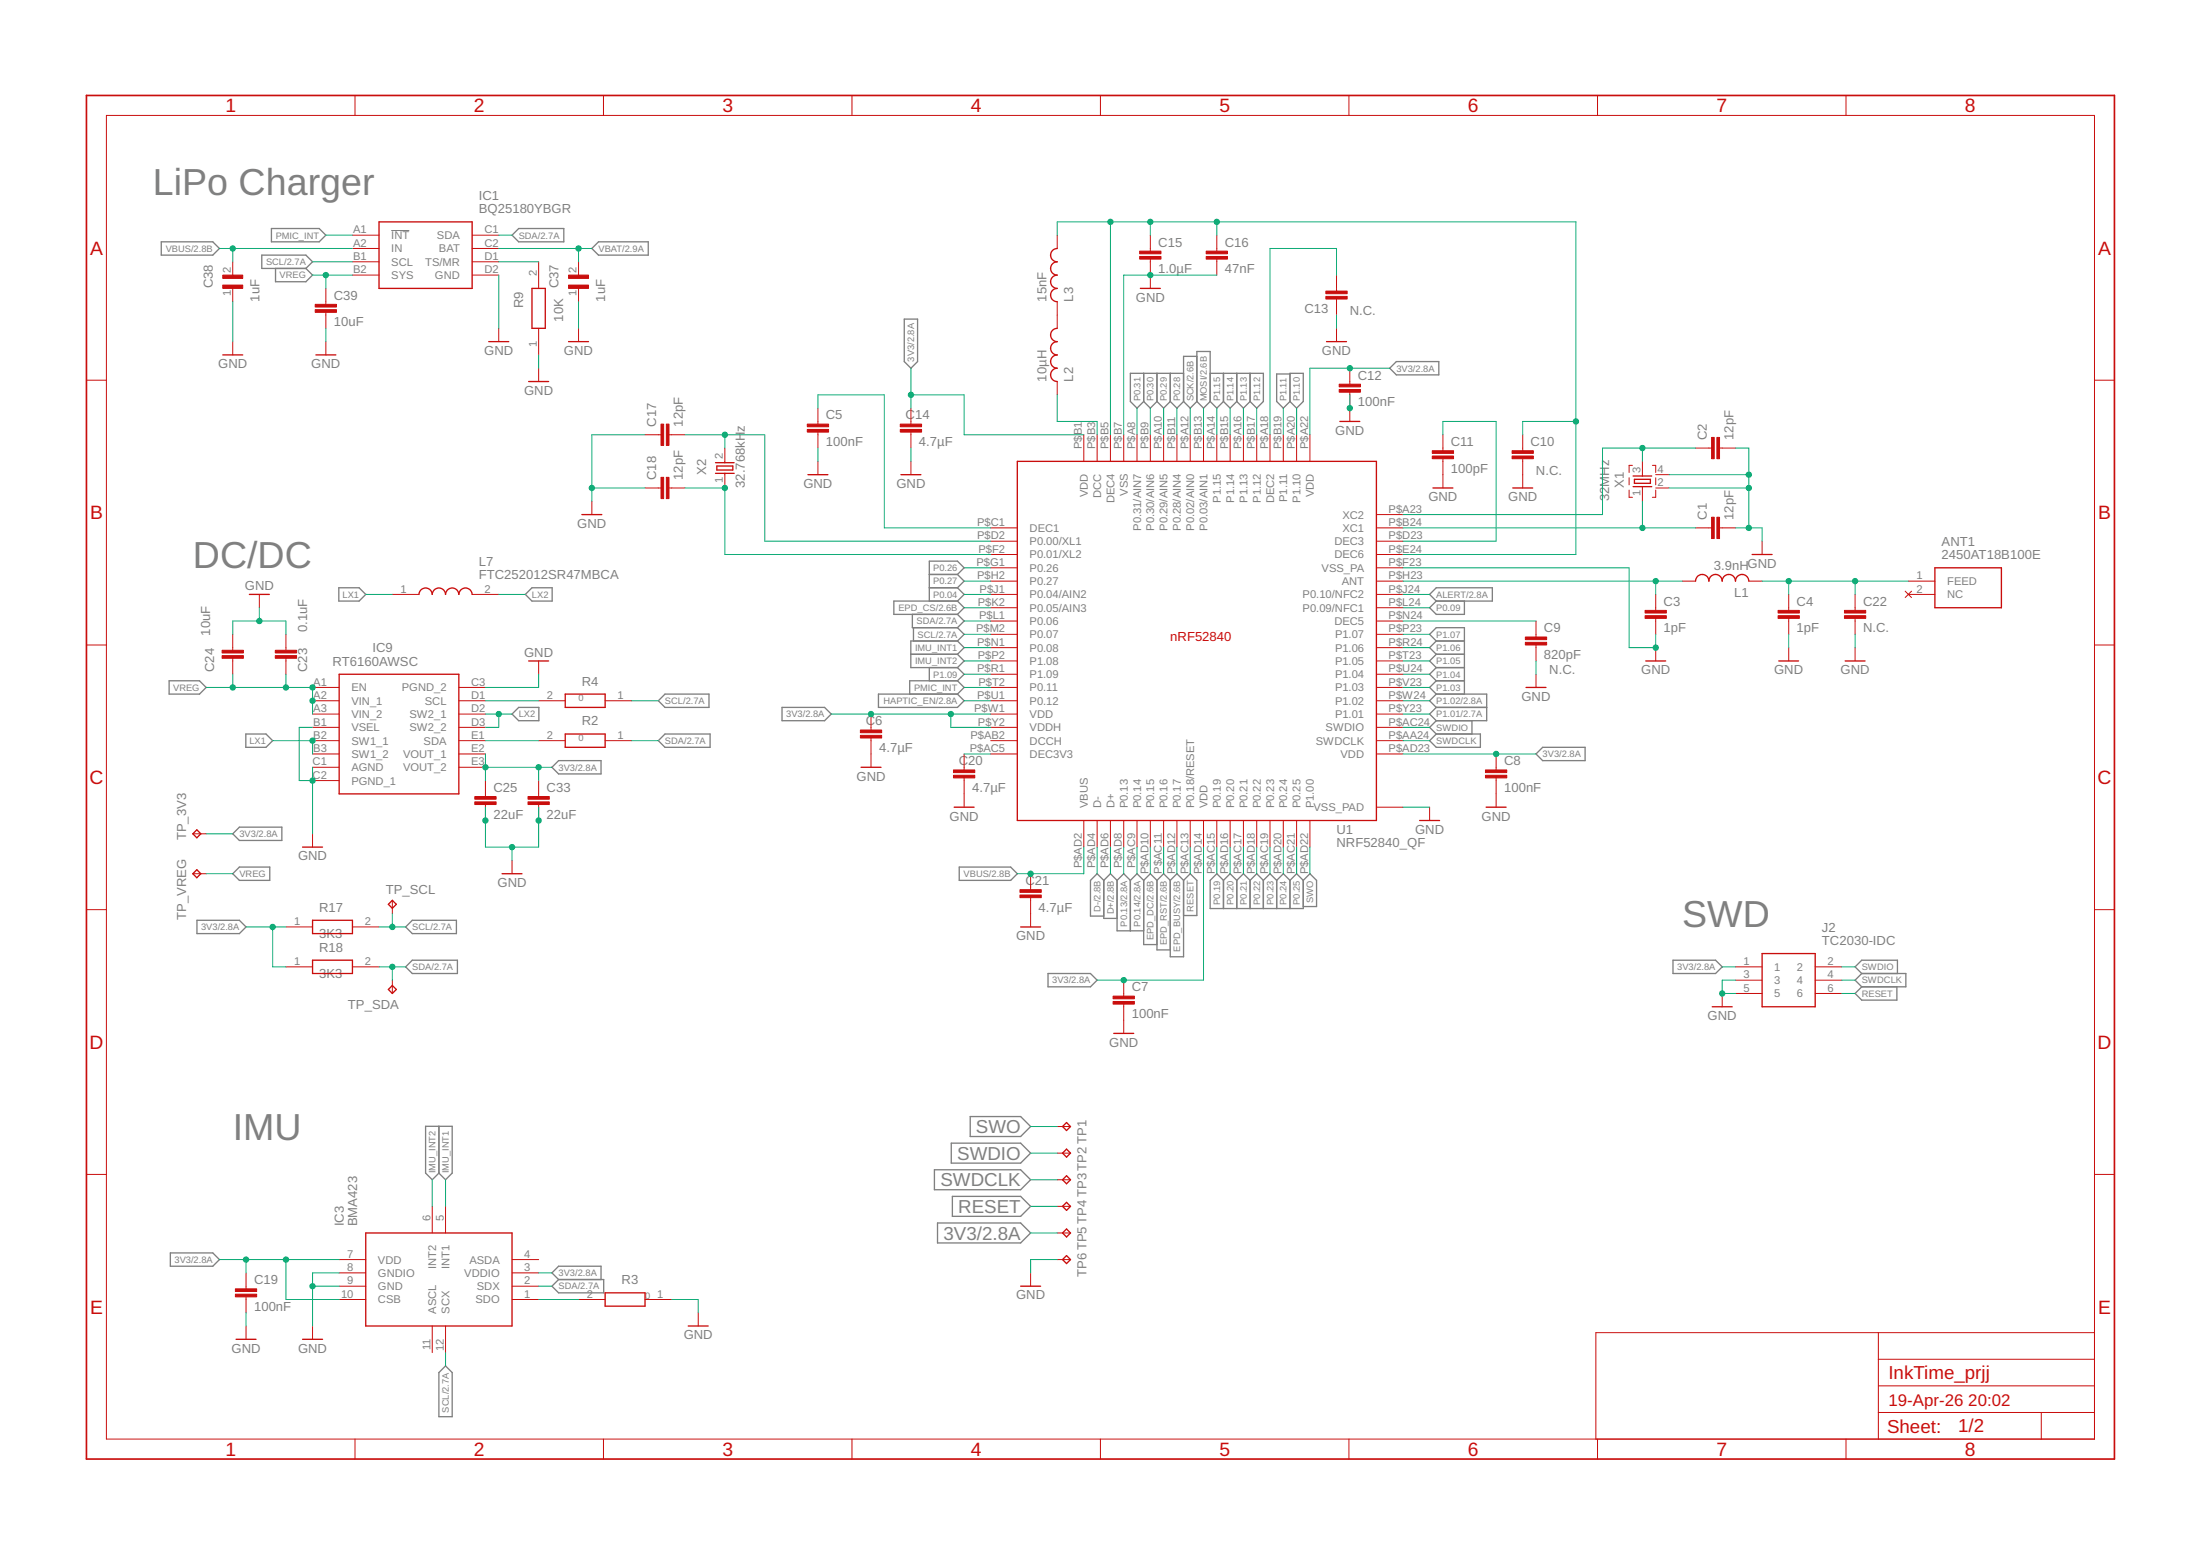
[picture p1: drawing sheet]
<svg xmlns="http://www.w3.org/2000/svg" width="420mm" height="297mm" viewBox="0 0 420 297" stroke-linecap="round" stroke-linejoin="round" font-family="sans-serif">
<path d="M74.7 44h3.5" fill="none" stroke="#808080" stroke-width=".19"/>
<g fill="none" stroke="#808080" stroke-width=".25">
<path d="M30.8 46.2h9.8l1.3 1.2-1.3 1.3h-9.8zM50 48.7h8.4l1.3 1.3-1.3 1.2h-8.4zM51.8 43.6h9.2l1.2 1.3-1.2 1.3h-9.2zM52.6 51.2v2.6h5.8l1.3-1.3-1.3-1.3M97.8 44.9l1.3-1.3h8.6v2.6h-8.6zM113 47.4l1.3-1.2h9.5v2.5h-9.5zM172.7 60.9h2.5v8.1l-1.2 1.3-1.3-1.3zM218.4 76.6l1.3 1.3 1.3-1.3M218.4 71.3v5.3M221 71.3v5.3M221 76.6l1.2 1.3 1.3-1.3M223.5 76.6l1.3 1.3 1.2-1.3"/>
<path d="M223.5 71.3v5.3M226 71.3h-10.1v5.3l1.2 1.3 1.3-1.3M226 76.6l1.3 1.3 1.3-1.3M228.6 76.6l1.2 1.3 1.3-1.3M228.6 68h-2.6v8.6M228.6 76.6v-9.5h2.5v9.5M231.1 76.6l1.3 1.3 1.3-1.3M231.1 71.3h10.2v5.3l-1.3 1.3-1.3-1.3M233.7 71.3v5.3M233.7 76.6l1.2 1.3 1.3-1.3M236.2 76.6l1.3 1.3 1.2-1.3M236.2 71.3v5.3"/>
<path d="M238.7 71.3v5.3M246.4 71.4h-2.6v5.2l1.3 1.3 1.3-1.3M246.4 71.3h2.5v5.3l-1.3 1.3-1.2-1.3zM265.4 70.3l1.3-1.3h8.1v2.6h-8.1zM64.7 112.2h3.9l1.2 1.3-1.2 1.2h-3.9zM101.6 112.2h3.9v2.5h-3.9l-1.3-1.2zM174.2 117.3v2.5h8.7M174.5 119.8v2.6M177.5 109.7h5.4M177.5 112.2h5.4M182.9 109.7l1.2 1.2-1.2 1.3M182.9 109.7l1.2-1.3-1.2-1.3h-5.4v7.6"/>
<path d="M182.9 112.2l1.2 1.3-1.2 1.2M182.9 114.7h-12.2v2.6h12.2M182.9 114.7l1.2 1.3-1.2 1.3M182.9 117.3l1.2 1.3-1.2 1.2M182.9 119.8l1.2 1.3-1.2 1.3M273 113.5l1.3-1.3h10.7v2.5h-10.7zM274.3 114.7l-1.3 1.3 1.3 1.3h5.4v-2.6M32.3 130h5.8l1.3 1.2-1.3 1.3h-5.8zM97.8 136.3l1.3-1.3h3.8v2.6h-3.8zM125.7 133.8l1.3-1.3h8.4v2.5h-8.4zM149.4 135h8.1l1.2 1.3-1.2 1.3h-8.1zM167.8 132.5h15.1l1.2 1.3-1.2 1.2h-15.1z"/>
<path d="M173.9 124.9h9M177.5 127.4v2.6M182.9 122.4h-9v5h9M182.9 122.4l1.2 1.2-1.2 1.3M182.9 124.9l1.2 1.3-1.2 1.2M182.9 127.4l1.2 1.3-1.2 1.3M182.9 130h-9.2v2.5M182.9 130l1.2 1.2-1.2 1.3M274.3 132.5h9.6v5.1h-9.6M274.3 135h9.6M274.3 122.4l-1.3 1.2 1.3 1.3M274.3 122.4l-1.3-1.3 1.3-1.3h5.4v12.7"/>
<path d="M274.3 122.4h5.4M274.3 124.9h5.4M274.3 127.4h5.4M274.3 130h5.4M274.3 127.4l-1.3 1.3 1.3 1.3M274.3 132.5l-1.3 1.3 1.3 1.2M274.3 135l-1.3 1.3 1.3 1.3M274.3 137.6l-1.3 1.3 1.3 1.2M274.3 130l-1.3 1.2 1.3 1.3M274.3 124.9l-1.3 1.3 1.3 1.2M281.1 137.6v2.5M44.4 159.2l1.3-1.3h8.1v2.5h-8.1z"/>
<path d="M46.9 140.1h3.9l1.3 1.3-1.3 1.3h-3.9zM106.7 145.2h8.1v2.5h-8.1l-1.3-1.2zM125.7 141.4l1.3-1.3h8.6v2.6h-8.6zM273 141.4l1.3-1.3h8.4v2.6h-8.4zM293.3 143.9l1.3-1.2h8.1v2.5h-8.1zM37.6 175.7h8.1l1.3 1.3-1.3 1.2h-8.1zM44.4 166.8l1.3-1.3h5.8v2.6h-5.8zM77.5 177l1.2-1.3h8.5v2.5h-8.5zM183.2 165.5h9.8l1.3 1.3-1.3 1.3h-9.8zM210.8 168.1l-1.3-1.3-1.2 1.3v6.8h2.5M210.8 168.1v7.2h2.5M210.8 168.1l1.3-1.3 1.2 1.3"/>
<path d="M213.3 168.1l1.3-1.3 1.3 1.3M213.3 168.1v9.6h5.1M215.9 168.1v9.6M215.9 168.1l1.2-1.3 1.3 1.3M218.4 168.1v12.2h2.6M218.4 168.1l1.3-1.3 1.3 1.3M221 168.1v13.2h2.5M221 168.1l1.2-1.3 1.3 1.3M223.5 168.1v14.5h2.5v-14.5M223.5 168.1l1.3-1.3 1.2 1.3M226 168.1l1.3-1.3 1.3 1.3v6.7h-2.6M233.7 168.1l-1.3-1.3-1.3 1.3v5.3h17.8v-5.3"/>
<path d="M233.7 168.1v5.3M233.7 168.1l1.2-1.3 1.3 1.3M236.2 168.1v5.3M236.2 168.1l1.3-1.3 1.2 1.3M238.7 168.1v5.3M238.7 168.1l1.3-1.3 1.3 1.3M241.3 168.1v5.3M241.3 168.1l1.2-1.3 1.3 1.3M243.8 168.1v5.3M243.8 168.1l1.3-1.3 1.3 1.3M246.4 168.1v5.3M246.4 168.1l1.2-1.3 1.3 1.3"/>
<path d="M248.9 168.1l1.3-1.3 1.2 1.3v5h-2.5M77.5 184.6l1.2-1.3h8.7v2.5h-8.7zM200.2 185.8h8.1l1.2 1.3-1.2 1.3h-8.1zM319.5 183.3h8.1l1.3 1.3-1.3 1.2h-8.1zM355.6 185.8h8.4v2.6h-8.4M355.6 185.8l-1.3-1.2 1.3-1.3h6.8v2.5M355.6 188.4l-1.3 1.3 1.3 1.2h6.7v-2.5M355.6 185.8l-1.3 1.3 1.3 1.3M81.3 215h5.1v8.9l-1.3 1.3-1.3-1.3-1.3 1.3-1.2-1.3zM83.8 215v8.9M181.7 218.2h13.2l1.9 1.9-1.9 1.9h-13.2zM185.3 213.1h9.6l1.9 2-1.9 1.9h-9.6z"/>
<path d="M32.5 239.2h8.1l1.3 1.3-1.3 1.2h-8.1zM178.5 223.3h16.4l1.9 1.9-1.9 1.9h-16.4zM179 233.5h15.9l1.9 1.9-1.9 1.9h-15.9zM181.9 228.4h13l1.9 1.9-1.9 1.9h-13zM106.7 244.3l-1.3-1.3 1.3-1.3h8.1v2.6M106.7 244.3h8.6v2.5h-8.6l-1.3-1.3zM85.1 260.8l1.3 1.2v8.4h-2.6v-8.4z"/>
</g>
<g fill="none" stroke="#c90d0c" stroke-width=".19">
<path d="M67.8 18.2v3.8M115.3 18.2v3.8M162.7 18.2v3.8M210.2 18.2v3.8M257.6 18.2v3.8M305.1 18.2v3.8M352.6 18.2v3.8M20.3 22h379.7v252.7h-379.7zM44.4 50v2.5M44.4 55.1v2.5M62.2 55.1v3M62.2 59.6v3.1"/>
<path d="M67.3 44.9h5.1M67.3 47.4h5.1M67.3 50h5.1M67.3 52.5h5.1M90.2 44.9h5M90.2 47.4h5M90.2 50h5M90.2 52.5h5M102.9 50v5.1M110.5 50v2.5M110.5 55.1v2.5M201.9 44.9v2.5"/>
<path d="M201.9 57.6v5.1M219.7 44.9v3M219.7 49.5v5.6M232.4 44.9v3M232.4 49.5v3M255.2 52.5v3.1M255.2 57.1v3M16.5 72.6h3.8M44.4 65.2v2.6M62.2 65.2v2.6M95.2 62.7v2.5M102.9 62.7v5.1"/>
<path d="M102.9 70.3v2.5M110.5 62.7v2.5M156.2 77.9v3.1M174 77.9v3.1M201.9 72.8v2.6M255.2 62.7v2.5M257.8 70.3v3M257.8 74.9v5.6M400 72.6h3.8M113 95.7v2.5M123.2 93.2h3M123.2 83h3"/>
<path d="M127.8 93.2h3M127.8 83h3M138.4 85.5v2.8M138.4 90.4v2.8M156.2 82.5v3M156.2 88.1v2.5M174 82.5v3M174 88.1v2.5M207 83v5.1M209.5 83v5.1M212.1 83v5.1M214.6 83v5.1"/>
<path d="M217.1 83v5.1M219.7 83v5.1M222.2 83v5.1M224.8 83v5.1M227.3 83v5.1M229.8 83v5.1M232.4 83v5.1M234.9 83v5.1M237.5 83v5.1M240 83v5.1M242.5 83v5.1M245.1 83v5.1"/>
<path d="M247.6 83v5.1M250.2 83v5.1M262.9 98.2h5M275.6 83v3M275.6 87.6v5.6M290.8 83v3M290.8 87.6v5.6M311.1 93.6v1.3h.7M311.1 91.2v1.4M311.8 88.8h-.7v1.4M313.7 88.1v2.8M313.7 92.9v2.8"/>
<path d="M315.6 88.8h.6v1.4M316.2 93.2h2.5M316.2 91.2v1.4M316.2 93.6v1.3h-.6M316.2 90.6h2.5M323.8 85.5h3.1M328.4 85.5h3M49.5 113.5v2.5M74.9 113.5h5.1M90.2 113.5h5M189.2 100.8h5.1M189.2 103.3h5.1"/>
<path d="M189.2 105.9h5.1M189.2 108.4h5.1M189.2 110.9h5.1M189.2 113.5h5.1M189.2 116h5.1M189.2 118.6h5.1M262.9 100.8h5M262.9 103.3h5M262.9 105.9h5M262.9 108.4h5M262.9 110.9h5M262.9 113.5h5"/>
<path d="M262.9 116h5M262.9 118.6h5M293.3 118.6v3M316.2 113.5v3M316.2 118v3.1M321.3 110.9h2.5M323.8 100.8h3.1M328.4 100.8h3M334 110.9h2.5M336.5 103.3v2.6M341.6 113.5v3M341.6 118v3.1"/>
<path d="M354.3 113.5v3M354.3 118v3.1M363.9 112.9l1.2 1.2M364.4 110.9h5.1M364.4 113.5h5.1M365.1 112.9l-1.2 1.2M16.5 123.1h3.8M44.4 121.1v3M44.4 125.7v3M54.6 121.1v3M54.6 125.7v3M59.7 136.3h5.1"/>
<path d="M59.7 131.2h5.1M59.7 133.8h5.1M59.7 138.9h5.1M87.6 136.3h5.1M87.6 131.2h5.1M87.6 133.8h5.1M87.6 138.9h5.1M102.9 133.8h5M102.9 126.2v2.5M115.6 133.8h5M166.3 136.3v3.1M189.2 121.1h5.1"/>
<path d="M189.2 123.6h5.1M189.2 126.2h5.1M189.2 128.7h5.1M189.2 136.3h5.1M189.2 131.2h5.1M189.2 133.8h5.1M189.2 138.9h5.1M262.9 121.1h5M262.9 123.6h5M262.9 126.2h5M262.9 128.7h5M262.9 136.3h5"/>
<path d="M262.9 131.2h5M262.9 133.8h5M262.9 138.9h5M293.3 123.1v3.1M293.3 128.7v2.5M316.2 123.6v2.6M341.6 123.6v2.6M354.3 123.6v2.6M400 123.1h3.8M36.8 159.2h2.6M59.7 141.4h5.1M59.7 143.9h5.1"/>
<path d="M59.7 146.5h5.1M59.7 149h5.1M59.7 159.2v2.5M87.6 141.4h5.1M87.6 143.9h5.1M87.6 146.5h5.1M92.7 149v3.1M92.7 153.6v3M102.9 141.4h5M102.9 149v3.1M102.9 153.6v3M115.6 141.4h5"/>
<path d="M166.3 140.9v5.6M184.1 143.9v3.1M184.1 148.5v5.6M189.2 141.4h5.1M189.2 143.9h5.1M207 156.6v5.1M209.5 156.6v5.1M212.1 156.6v5.1M214.6 156.6v5.1M217.1 156.6v5.1M219.7 156.6v5.1M222.2 156.6v5.1"/>
<path d="M224.8 156.6v5.1M227.3 156.6v5.1M229.8 156.6v5.1M232.4 156.6v5.1M234.9 156.6v5.1M237.5 156.6v5.1M240 156.6v5.1M242.5 156.6v5.1M245.1 156.6v5.1M247.6 156.6v5.1M250.2 156.6v5.1M262.9 141.4h5"/>
<path d="M262.9 143.9h5M262.9 154.1h5M273 154.1v2.5M285.7 143.9v3.1M285.7 148.5v5.6M16.5 173.7h3.8M36.8 166.8h2.6M54.6 177h5.1M67.3 177h5.1M74.9 171.9v2.5M97.8 164.3v2.5M196.8 166.8v3"/>
<path d="M196.8 171.4v5.6M400 173.7h3.8M54.6 184.6h5.1M67.3 184.6h5.1M74.9 187.1v2.6M214.6 187.1v3.1M214.6 191.7v5.6M328.9 189.7v2.5M331.4 184.6h5.1M331.4 187.1h5.1M331.4 189.7h5.1M346.7 184.6h5"/>
<path d="M346.7 187.1h5M346.7 189.7h5M201.9 215.1h2.5M16.5 224.2h3.8M82.5 230.3v5.1M85.1 230.3v5.1M201.9 220.1h2.5M201.9 225.2h2.5M201.9 230.3h2.5M201.9 235.4h2.5M400 224.2h3.8M47 243v3"/>
<path d="M47 247.6v3M47 253.1v2.6M59.7 253.1v2.6M64.8 240.5h5M64.8 248.1h5M64.8 245.5h5M64.8 243h5M82.5 253.1v5.1M85.1 253.1v5.1M97.8 240.5h5.1M97.8 248.1h5.1M97.8 245.5h5.1"/>
<path d="M97.8 243h5.1M110.5 248.1h5.1M123.2 248.1h5.1M133.3 250.6v2.5M196.8 243v2.5M201.9 240.5h2.5M358.7 254.4v20.3M358.7 259.5h41.3M400 254.4h-95.2v20.3M67.8 274.7v3.8M115.3 274.7v3.8M162.7 274.7v3.8"/>
<path d="M210.2 274.7v3.8M257.6 274.7v3.8M305.1 274.7v3.8M352.6 274.7v3.8M358.7 269.6h41.3M358.7 264.6h41.3M389.8 269.6v5.1"/>
</g>
<g fill="none" stroke="#c90d0c" stroke-width=".25">
<path d="M72.4 42.4h17.8v12.7h-17.8zM101.6 55.1h2.5v7.6h-2.5zM201.9 47.4a1.27 1.27 0 0 0-1.3 1.3 1.27 1.27 0 0 0 1.3 1.3 1.27 1.27 0 0 0-1.3 1.2 1.27 1.27 0 0 0 1.3 1.3 1.27 1.27 0 0 0-1.3 1.3 1.27 1.27 0 0 0 1.3 1.3 1.27 1.27 0 0 0-1.3 1.2 1.27 1.27 0 0 0 1.3 1.3M217.8 55.1h3.8M42.5 67.8h3.9M60.3 67.8h3.8M93.3 65.2h3.9M101 72.8h3.8M108.6 65.2h3.8M201.9 62.7a1.27 1.27 0 0 0-1.3 1.2 1.27 1.27 0 0 0 1.3 1.3 1.27 1.27 0 0 0-1.3 1.3 1.27 1.27 0 0 0 1.3 1.3 1.27 1.27 0 0 0-1.3 1.2 1.27 1.27 0 0 0 1.3 1.3 1.27 1.27 0 0 0-1.3 1.3 1.27 1.27 0 0 0 1.3 1.2M253.3 65.2h3.9M111.1 98.2h3.8"/>
<path d="M136.7 88.3h3.5M136.7 90.4h3.5M136.9 89h3.1v.7h-3.1zM154.3 90.6h3.8M172.1 90.6h3.8M194.3 88.1h68.6v68.5h-68.6zM255.9 80.5h3.8M273.7 93.2h3.8M288.9 93.2h3.8M311.9 90.9h3.5M311.9 92.9h3.5M312.1 91.5h3.1v.8h-3.1z"/>
<path d="M47.6 113.5h3.8M80 113.5a1.27 1.27 0 0 1 1.3-1.3 1.27 1.27 0 0 1 1.2 1.3 1.27 1.27 0 0 1 1.3-1.3 1.27 1.27 0 0 1 1.3 1.3 1.27 1.27 0 0 1 1.3-1.3 1.27 1.27 0 0 1 1.2 1.3 1.27 1.27 0 0 1 1.3-1.3 1.27 1.27 0 0 1 1.3 1.3M323.8 110.9a1.27 1.27 0 0 1 1.3-1.2 1.27 1.27 0 0 1 1.3 1.2 1.27 1.27 0 0 1 1.2-1.2 1.27 1.27 0 0 1 1.3 1.2 1.27 1.27 0 0 1 1.3-1.2 1.27 1.27 0 0 1 1.2 1.2 1.27 1.27 0 0 1 1.3-1.2 1.27 1.27 0 0 1 1.3 1.2M334.6 105.9h3.8M369.5 108.4h12.7v7.6h-12.7zM64.8 128.7h22.8v22.9h-22.8zM101 126.2h3.8M107.9 132.5h7.7v2.5h-7.7zM291.4 131.2h3.9M314.3 126.2h3.8M339.7 126.2h3.8M352.4 126.2h3.8"/>
<path d="M36.8 159.2l.8-.8 .8 .8-.8 .7zM107.9 140.1h7.7v2.6h-7.7zM164.4 146.5h3.9M182.2 154.1h3.8M271.1 156.6h3.8M283.8 154.1h3.8M36.8 166.8l.8-.8 .8 .8-.8 .8zM57.8 161.7h3.8M59.7 175.7h7.6v2.5h-7.6zM74.2 172.6l.7-.7 .8 .7-.8 .8zM95.9 166.8h3.8M194.9 177h3.8"/>
<path d="M59.7 183.3h7.6v2.5h-7.6zM74.2 188.9l.7-.8 .8 .8-.8 .8zM212.7 197.3h3.8M327 192.2h3.8M336.5 182h10.2v10.2h-10.2zM202.9 215.1l.8-.8 .7 .8-.7 .7zM69.8 235.4h28v17.7h-28zM202.9 220.1l.8-.7 .7 .7-.7 .8zM202.9 225.2l.8-.7 .7 .7-.7 .8zM202.9 230.3l.8-.8 .7 .8-.7 .8zM202.9 235.4l.8-.8 .7 .8-.7 .7zM203.7 239.7l.7 .8-.7 .7-.8-.7z"/>
<path d="M45.1 255.7h3.8M57.8 255.7h3.8M115.6 246.8h7.6v2.5h-7.6zM131.4 253.1h3.9M194.9 245.5h3.8"/>
</g>
<g fill="#c90d0c" stroke="#c90d0c" stroke-width=".19">
<path d="M154.2 82h4v.5h-4z"/>
<path d="M154.2 81h4v.5h-4z"/>
<path d="M273.5 87.1h4.1v.5h-4.1z"/>
<path d="M273.5 86h4.1v.6h-4.1z"/>
<path d="M255.8 74.4h4v.5h-4z"/>
<path d="M255.8 73.3h4v.6h-4z"/>
<path d="M127.3 91.1h.5v4.1h-.5z"/>
<path d="M126.2 91.1h.5v4.1h-.5z"/>
<path d="M127.3 81h.5v4h-.5z"/>
<path d="M126.2 81h.5v4h-.5z"/>
<path d="M283.7 148h4.1v.5h-4.1z"/>
<path d="M283.7 147h4.1v.5h-4.1z"/>
<path d="M314.2 117.5h4v.5h-4z"/>
<path d="M314.2 116.5h4v.5h-4z"/>
<path d="M327.9 83.5h.5v4.1h-.5z"/>
<path d="M326.9 83.5h.5v4.1h-.5z"/>
<path d="M291.3 122.6h4.1v.5h-4.1z"/>
<path d="M291.3 121.6h4.1v.5h-4.1z"/>
<path d="M288.8 86h4v.6h-4z"/>
<path d="M288.8 87.1h4v.5h-4z"/>
<path d="M327.9 98.7h.5v4.1h-.5z"/>
<path d="M326.9 98.7h.5v4.1h-.5z"/>
<path d="M171.9 82h4.1v.5h-4.1z"/>
<path d="M171.9 81h4.1v.5h-4.1z"/>
<path d="M230.4 49h4v.5h-4z"/>
<path d="M230.4 47.9h4v.6h-4z"/>
<path d="M217.7 49h4v.5h-4z"/>
<path d="M217.7 47.9h4v.6h-4z"/>
<path d="M253.2 55.6h4.1v.5h-4.1z"/>
<path d="M253.2 56.6h4.1v.5h-4.1z"/>
<path d="M164.3 140.4h4.1v.5h-4.1z"/>
<path d="M164.3 139.4h4.1v.5h-4.1z"/>
<path d="M182.1 148h4.1v.5h-4.1z"/>
<path d="M182.1 147h4.1v.5h-4.1z"/>
<path d="M194.8 170.9h4.1v.5h-4.1z"/>
<path d="M194.8 169.8h4.1v.5h-4.1z"/>
<path d="M212.6 191.2h4v.5h-4z"/>
<path d="M212.6 190.2h4v.5h-4z"/>
<path d="M90.7 153.1h4v.5h-4z"/>
<path d="M90.7 152.1h4v.5h-4z"/>
<path d="M100.8 153.1h4.1v.5h-4.1z"/>
<path d="M100.8 152.1h4.1v.5h-4.1z"/>
<path d="M42.4 125.2h4.1v.5h-4.1z"/>
<path d="M42.4 124.1h4.1v.6h-4.1z"/>
<path d="M42.5 54.4h3.9v.7h-3.9z"/>
<path d="M42.5 52.5h3.9v.6h-3.9z"/>
<path d="M108.6 54.4h3.8v.7h-3.8z"/>
<path d="M108.6 52.5h3.8v.6h-3.8z"/>
<path d="M60.2 59.1h4.1v.5h-4.1z"/>
<path d="M60.2 58.1h4.1v.5h-4.1z"/>
<path d="M52.6 125.2h4v.5h-4z"/>
<path d="M52.6 124.1h4v.6h-4z"/>
<path d="M45 247.1h4v.5h-4z"/>
<path d="M45 246h4v.5h-4z"/>
<path d="M339.6 117.5h4v.5h-4z"/>
<path d="M339.6 116.5h4v.5h-4z"/>
<path d="M352.3 117.5h4v.5h-4z"/>
<path d="M352.3 116.5h4v.5h-4z"/>
</g>
<path d="M16.5 18.2h387.3v260.3h-387.3z" fill="none" stroke="#c90d0c" stroke-width=".32"/>
<g fill="none" stroke="#0dab76" stroke-width=".19">
<path d="M41.9 47.4h25.4M44.4 47.4v2.6M44.4 57.6v7.6M59.7 52.5h7.6M59.7 50h7.6M62.2 52.5v2.6M62.2 44.9h5.1M95.2 52.5v10.2M95.2 47.4h17.8M95.2 44.9h2.6M95.2 50h7.7M110.5 47.4v2.6"/>
<path d="M110.5 57.6v5.1M201.9 44.9v-2.5h99.1v63.5h-33.1M212.1 42.4v40.6M219.7 42.4v2.5M232.4 52.5h-17.8v30.5M232.4 42.4v2.5M255.2 52.5v-5.1h-12.7v35.6M62.2 62.7v2.5M102.9 67.8v2.5M156.2 77.9v-2.5h12.7v25.4h20.3M174 75.4h10.1v7.6h22.9M174 70.3v7.6"/>
<path d="M201.9 75.4v5.1h7.6v2.5M217.1 77.9v5.1M219.7 77.9v5.1M222.2 77.9v5.1M224.8 77.9v5.1M227.3 77.9v5.1M229.8 77.9v5.1M232.4 77.9v5.1M234.9 77.9v5.1M237.5 77.9v5.1M240 77.9v5.1M245.1 77.9v5.1"/>
<path d="M247.6 77.9v5.1M255.2 60.1v2.6M257.8 75.4v2.5M265.4 70.3h-15.2v12.7M113 93.2h10.2M123.2 83h-10.2v12.7M130.8 83h15.2v20.3h43.2M130.8 93.2h7.6v12.7h50.8M138.4 83v2.5M156.2 85.5v2.6M174 85.5v2.6M275.6 83v-2.5h10.1v22.8h-17.8"/>
<path d="M301 80.5h-10.2v2.5M313.7 85.5v2.6M313.7 95.7v5.1M318.7 93.2h15.3M318.7 90.6h15.3M323.8 85.5h-17.8v12.7h-38.1M331.4 85.5h2.6v15.3M49.5 116v2.6M69.8 113.5h5.1M95.2 113.5h5.1M184.1 108.4h5.1M184.1 118.6h5.1"/>
<path d="M184.1 110.9h5.1M184.1 113.5h5.1M184.1 116h5.1M267.9 108.4h43.2v15.2h5.1v-2.5M267.9 118.6h25.4M267.9 100.8h55.9M267.9 110.9h53.4M267.9 113.5h5.1M267.9 116h5.1M316.2 110.9v2.6M331.4 100.8h5.1v2.5M336.5 110.9h27.9"/>
<path d="M341.6 110.9v2.6M354.3 110.9v2.6M39.4 131.2h20.3v5.1M44.4 121.1v-2.5h10.2v2.5M44.4 128.7v2.5M54.6 128.7v2.5M59.7 138.9h-2.6v10.1h2.6M92.7 136.3h5.1M92.7 133.8h10.2M95.2 136.3v2.6h-2.5M102.9 128.7v2.5h-10.2M120.6 133.8h5.1"/>
<path d="M158.7 136.3h30.5M181.6 136.3v2.6h7.6M184.1 123.6h5.1M184.1 131.2h5.1M184.1 121.1h5.1M184.1 133.8h5.1M184.1 126.2h5.1M184.1 128.7h5.1M267.9 123.6h5.1M267.9 138.9h5.1M267.9 131.2h5.1M267.9 136.3h5.1"/>
<path d="M267.9 121.1h5.1M267.9 133.8h5.1M267.9 126.2h5.1M267.9 128.7h5.1M293.3 126.2v2.5M341.6 121.1v2.5M354.3 121.1v2.5M39.4 159.2h5M52.1 141.4h7.6v2.5M59.7 146.5v12.7M92.7 154.1v7.6h10.2v-7.6M92.7 143.9v5.1"/>
<path d="M92.7 146.5h12.7M92.7 141.4h10.2M102.9 146.5v2.5M120.6 141.4h5.1M184.1 143.9h5.1M267.9 154.1h5.1M267.9 143.9h25.4M267.9 141.4h5.1M39.4 166.8h5M47 177h7.6M52.1 177v7.6h2.5M72.4 177h5.1"/>
<path d="M74.9 174.4v2.6M97.8 161.7v2.6M207 161.7v5.1h-12.7M209.5 161.7v5.1M212.1 161.7v5.1M214.6 161.7v5.1M217.1 161.7v5.1M219.7 161.7v5.1M222.2 161.7v5.1M224.8 161.7v5.1M227.3 161.7v5.1M229.8 161.7v25.4h-20.3"/>
<path d="M232.4 161.7v5.1M234.9 161.7v5.1M237.5 161.7v5.1M240 161.7v5.1M242.5 161.7v5.1M245.1 161.7v5.1M247.6 161.7v5.1M250.2 161.7v5.1M72.4 184.6h5.1M74.9 184.6v2.5M328.9 184.6h2.5M331.4 187.1h-2.5v2.6h2.5"/>
<path d="M351.7 187.1h2.6M351.7 189.7h2.6M351.7 184.6h2.6M196.8 215.1h5.1M82.5 225.2v5.1M85.1 225.2v5.1M196.8 235.4h5.1M196.8 230.3h5.1M196.8 225.2h5.1M196.8 220.1h5.1M41.9 240.5h22.9M47 240.5v2.5"/>
<path d="M47 250.6v2.5M54.6 240.5v7.6h10.2M59.7 245.5h5.1M64.8 243h-5.1v10.1M85.1 258.2v2.6M102.9 248.1h7.6M102.9 243h2.5M102.9 245.5h2.5M128.3 248.1h5v2.5M201.9 240.5h-5.1v2.5"/>
</g>
<g fill="#0dab76" stroke="#0dab76" stroke-width=".19">
<circle cx="113" cy="93.2" r=".51"/>
<circle cx="219.7" cy="52.5" r=".51"/>
<circle cx="257.8" cy="77.9" r=".51"/>
<circle cx="316.2" cy="123.6" r=".51"/>
<circle cx="328.9" cy="189.7" r=".51"/>
<circle cx="49.5" cy="118.6" r=".51"/>
<circle cx="59.7" cy="149" r=".51"/>
<circle cx="92.7" cy="156.6" r=".51"/>
<circle cx="97.8" cy="161.7" r=".51"/>
<circle cx="102.9" cy="156.6" r=".51"/>
<circle cx="59.7" cy="245.5" r=".51"/>
<circle cx="334" cy="90.6" r=".51"/>
<circle cx="334" cy="93.2" r=".51"/>
<circle cx="334" cy="100.8" r=".51"/>
<circle cx="257.8" cy="70.3" r=".51"/>
<circle cx="174" cy="75.4" r=".51"/>
<circle cx="181.6" cy="136.3" r=".51"/>
<circle cx="166.3" cy="136.3" r=".51"/>
<circle cx="214.6" cy="187.1" r=".51"/>
<circle cx="285.7" cy="143.9" r=".51"/>
<circle cx="92.7" cy="146.5" r=".51"/>
<circle cx="102.9" cy="146.5" r=".51"/>
<circle cx="54.6" cy="240.5" r=".51"/>
<circle cx="47" cy="240.5" r=".51"/>
<circle cx="52.1" cy="177" r=".51"/>
<circle cx="138.4" cy="83" r=".51"/>
<circle cx="138.4" cy="93.2" r=".51"/>
<circle cx="316.2" cy="110.9" r=".51"/>
<circle cx="341.6" cy="110.9" r=".51"/>
<circle cx="354.3" cy="110.9" r=".51"/>
<circle cx="301" cy="80.5" r=".51"/>
<circle cx="212.1" cy="42.4" r=".51"/>
<circle cx="219.7" cy="42.4" r=".51"/>
<circle cx="232.4" cy="42.4" r=".51"/>
<circle cx="313.7" cy="85.5" r=".51"/>
<circle cx="313.7" cy="100.8" r=".51"/>
<circle cx="196.8" cy="166.8" r=".51"/>
<circle cx="44.4" cy="47.4" r=".51"/>
<circle cx="74.9" cy="184.6" r=".51"/>
<circle cx="74.9" cy="177" r=".51"/>
<circle cx="95.2" cy="136.3" r=".51"/>
<circle cx="59.7" cy="131.2" r=".51"/>
<circle cx="54.6" cy="131.2" r=".51"/>
<circle cx="59.7" cy="133.8" r=".51"/>
<circle cx="44.4" cy="131.2" r=".51"/>
<circle cx="62.2" cy="52.5" r=".51"/>
<circle cx="59.7" cy="141.4" r=".51"/>
<circle cx="110.5" cy="47.4" r=".51"/>
</g>
<g font-size="7.2" fill="#808080">
<text x="29.2" y="37.3">LiPo Charger</text>
<text x="36.8" y="108.4">DC/DC</text>
<text x="321.3" y="177">SWD</text>
<text x="44.5" y="217.6">IMU</text>
</g>
<g font-size="3.7" fill="#c90d0c">
<text x="43" y="21.4">1</text>
<text x="90.5" y="21.4">2</text>
<text x="138" y="21.4">3</text>
<text x="185.4" y="21.4">4</text>
<text x="232.9" y="21.4">5</text>
<text x="280.3" y="21.4">6</text>
<text x="327.8" y="21.4">7</text>
<text x="375.3" y="21.4">8</text>
<text x="17.2" y="48.6">A</text>
<text x="400.7" y="48.6">A</text>
<text x="17.2" y="99.1">B</text>
<text x="400.7" y="99.1">B</text>
<text x="17.1" y="149.7">C</text>
<text x="400.6" y="149.7">C</text>
<text x="17.1" y="200.2">D</text>
<text x="400.6" y="200.2">D</text>
<text x="17.2" y="250.8">E</text>
<text x="400.7" y="250.8">E</text>
<text x="43" y="277.9">1</text>
<text x="90.5" y="277.9">2</text>
<text x="138" y="277.9">3</text>
<text x="185.4" y="277.9">4</text>
<text x="232.9" y="277.9">5</text>
<text x="280.3" y="277.9">6</text>
<text x="327.8" y="277.9">7</text>
<text x="375.3" y="277.9">8</text>
</g>
<g font-size="3.6" fill="#808080">
<text x="182.8" y="221.4">SWDIO</text>
<text x="186.4" y="216.3">SWO</text>
<text x="179.6" y="226.5">SWDCLK</text>
<text x="183" y="231.6">RESET</text>
<text x="180.2" y="236.6">3V3/2.8A</text>
</g>
<g font-size="3.6" fill="#c90d0c">
<text x="360.6" y="263.3">InkTime_prjj</text>
<text x="360.4" y="273.6">Sheet:</text>
<text x="374" y="273.5">1/2</text>
</g>
<g font-size="3.2" fill="#c90d0c">
<text x="360.6" y="268.4">19-Apr-26</text>
<text x="375.9" y="268.4">20:02</text>
</g>
<g font-size="2.5" fill="#808080">
<text x="91.4" y="40.7">BQ25180YBGR</text>
<text x="91.4" y="38.2">IC1</text>
<text x="221.2" y="47.1">C15</text>
<text x="233.9" y="47.1">C16</text>
<text x="221.2" y="52.1">1.0µF</text>
<text x="233.9" y="52.1">47nF</text>
<text x="40.6" y="55.1" transform="rotate(-90 40.6 55.1)">C38</text>
<text x="49.5" y="57.6" transform="rotate(-90 49.5 57.6)">1uF</text>
<text x="63.8" y="57.2">C39</text>
<text x="99.9" y="58.9" transform="rotate(-90 99.9 58.9)">R9</text>
<text x="106.7" y="55.1" transform="rotate(-90 106.7 55.1)">C37</text>
<text x="115.6" y="57.6" transform="rotate(-90 115.6 57.6)">1uF</text>
<text x="199.9" y="57.6" transform="rotate(-90 199.9 57.6)">15nF</text>
<text x="205" y="57.6" transform="rotate(-90 205 57.6)">L3</text>
<text x="216.9" y="57.6">GND</text>
<text x="249.1" y="59.8">C13</text>
<text x="63.8" y="62.3">10uF</text>
<text x="107.6" y="61.4" transform="rotate(-90 107.6 61.4)">10K</text>
<text x="257.8" y="60.1">N.C.</text>
<text x="41.7" y="70.3">GND</text>
<text x="59.5" y="70.3">GND</text>
<text x="92.5" y="67.8">GND</text>
<text x="107.7" y="67.8">GND</text>
<text x="252.5" y="67.8">GND</text>
<text x="100.1" y="75.4">GND</text>
<text x="199.9" y="72.8" transform="rotate(-90 199.9 72.8)">10µH</text>
<text x="205" y="72.8" transform="rotate(-90 205 72.8)">L2</text>
<text x="259.3" y="77.5">100nF</text>
<text x="259.3" y="72.5">C12</text>
<text x="125.3" y="81.5" transform="rotate(-90 125.3 81.5)">C17</text>
<text x="130.4" y="81.5" transform="rotate(-90 130.4 81.5)">12pF</text>
<text x="142.2" y="82.4" transform="rotate(-90 142.2 82.4)">z</text>
<text x="157.7" y="80.1">C5</text>
<text x="173" y="80.1">C14</text>
<text x="255" y="83">GND</text>
<text x="157.7" y="85.2">100nF</text>
<text x="175.5" y="85.2">4.7µF</text>
<text x="277.1" y="85.2">C11</text>
<text x="292.3" y="85.2">C10</text>
<text x="326" y="84" transform="rotate(-90 326 84)">C2</text>
<text x="331.1" y="84" transform="rotate(-90 331.1 84)">12pF</text>
<text x="125.3" y="91.6" transform="rotate(-90 125.3 91.6)">C18</text>
<text x="130.4" y="91.6" transform="rotate(-90 130.4 91.6)">12pF</text>
<text x="134.9" y="90.6" transform="rotate(-90 134.9 90.6)">X2</text>
<text x="142.2" y="93.2" transform="rotate(-90 142.2 93.2)">32.768kH</text>
<text x="153.4" y="93.2">GND</text>
<text x="171.2" y="93.2">GND</text>
<text x="272.8" y="95.7">GND</text>
<text x="277.1" y="90.2">100pF</text>
<text x="288" y="95.7">GND</text>
<text x="293.3" y="90.6">N.C.</text>
<text x="307.3" y="95.7" transform="rotate(-90 307.3 95.7)">32MHz</text>
<text x="310.1" y="93.2" transform="rotate(-90 310.1 93.2)">X1</text>
<text x="110.3" y="100.8">GND</text>
<text x="326" y="99.2" transform="rotate(-90 326 99.2)">C1</text>
<text x="331.1" y="99.2" transform="rotate(-90 331.1 99.2)">12pF</text>
<text x="370.8" y="106.7">2450AT18B100E</text>
<text x="370.8" y="104.2">ANT1</text>
<text x="46.8" y="112.7">GND</text>
<text x="91.4" y="110.5">FTC252012SR47MBCA</text>
<text x="91.4" y="108">L7</text>
<text x="327.3" y="108.9">3.9nHGND</text>
<text x="331.2" y="114">L1</text>
<text x="317.7" y="115.6">C3</text>
<text x="343.1" y="115.6">C4</text>
<text x="355.8" y="115.6">C22</text>
<text x="40.1" y="121.3" transform="rotate(-90 40.1 121.3)">10uF</text>
<text x="58.7" y="120.7" transform="rotate(-90 58.7 120.7)">0.1uF</text>
<text x="71.1" y="124.5">IC9</text>
<text x="100.1" y="125.4">GND</text>
<text x="294.9" y="125.8">820pF</text>
<text x="294.9" y="120.7">C9</text>
<text x="317.7" y="120.7">1pF</text>
<text x="343.1" y="120.7">1pF</text>
<text x="355.8" y="120.7">N.C.</text>
<text x="40.9" y="128.3" transform="rotate(-90 40.9 128.3)">C24</text>
<text x="58.7" y="128.3" transform="rotate(-90 58.7 128.3)">C23</text>
<text x="63.5" y="127.1">RT6160AWSC</text>
<text x="111.1" y="130.9">R4</text>
<text x="295.9" y="128.7">N.C.</text>
<text x="313.4" y="128.7">GND</text>
<text x="338.8" y="128.7">GND</text>
<text x="351.5" y="128.7">GND</text>
<text x="290.6" y="133.8">GND</text>
<text x="111.1" y="138.5">R2</text>
<text x="165.3" y="138.5">C6</text>
<text x="167.9" y="143.6">4.7µF</text>
<text x="163.6" y="149">GND</text>
<text x="183.1" y="146.1">C20</text>
<text x="287.2" y="146.1">C8</text>
<text x="94.2" y="151.2">C25</text>
<text x="104.4" y="151.2">C33</text>
<text x="185.7" y="151.2">4.7µF</text>
<text x="287.2" y="151.2">100nF</text>
<text x="35.6" y="160.4" transform="rotate(-90 35.6 160.4)">TP_3V3</text>
<text x="94.2" y="156.3">22uF</text>
<text x="104.4" y="156.3">22uF</text>
<text x="181.4" y="156.6">GND</text>
<text x="255.2" y="161.7">NRF52840_QF</text>
<text x="255.2" y="159.2">U1</text>
<text x="270.3" y="159.2">GND</text>
<text x="283" y="156.6">GND</text>
<text x="56.9" y="164.3">GND</text>
<text x="73.7" y="170.6">TP_SCL</text>
<text x="95" y="169.3">GND</text>
<text x="195.8" y="169">C21</text>
<text x="35.6" y="175.7" transform="rotate(-90 35.6 175.7)">TP_VREG</text>
<text x="61" y="179.1">3K3</text>
<text x="61" y="174">R17</text>
<text x="194.1" y="179.5">GND</text>
<text x="198.4" y="174">4.7µF</text>
<text x="347.9" y="177.8">J2</text>
<text x="61" y="181.7">R18</text>
<text x="347.9" y="180.4">TC2030-IDC</text>
<text x="61" y="186.7">3K3</text>
<text x="216.1" y="189.3">C7</text>
<text x="66.4" y="192.7">TP_SDA</text>
<text x="216.1" y="194.4">100nF</text>
<text x="326.1" y="194.7">GND</text>
<text x="211.8" y="199.8">GND</text>
<text x="65.7" y="234.1" transform="rotate(-90 65.7 234.1)">IC3</text>
<text x="68.2" y="234.1" transform="rotate(-90 68.2 234.1)">BMA423</text>
<text x="48.5" y="245.1">C19</text>
<text x="118.7" y="245.1">R3</text>
<text x="207.5" y="243.8" transform="rotate(-90 207.5 243.8)">TP6 TP5 TP4 TP3 TP2 TP1</text>
<text x="48.5" y="250.2">100nF</text>
<text x="194.1" y="248.1">GND</text>
<text x="130.6" y="255.7">GND</text>
<text x="44.2" y="258.2">GND</text>
<text x="56.9" y="258.2">GND</text>
</g>
<text font-size="2.5" fill="#c90d0c" x="223.5" y="122.4">nRF52840</text>
<g font-size="2.1" fill="#808080">
<text x="67.5" y="44.5">A1</text>
<text x="67.5" y="47.1">A2</text>
<text x="74.7" y="45.7">INT</text>
<text x="83.5" y="45.7">SDA</text>
<text x="92.5" y="44.5">C1</text>
<text x="92.5" y="47.1">C2</text>
<text x="44.1" y="52.2" transform="rotate(-90 44.1 52.2)">2</text>
<text x="67.5" y="49.6">B1</text>
<text x="67.5" y="52.2">B2</text>
<text x="74.7" y="48.2">IN</text>
<text x="74.7" y="50.7">SCL</text>
<text x="74.7" y="53.3">SYS</text>
<text x="81.2" y="50.7">TS/MR</text>
<text x="83.1" y="53.3">GND</text>
<text x="83.8" y="48.2">BAT</text>
<text x="92.5" y="49.6">D1</text>
<text x="92.5" y="52.2">D2</text>
<text x="102.5" y="52.7" transform="rotate(-90 102.5 52.7)">2</text>
<text x="110.1" y="52.2" transform="rotate(-90 110.1 52.2)">2</text>
<text x="44.1" y="56.6" transform="rotate(-90 44.1 56.6)">1</text>
<text x="110.1" y="56.6" transform="rotate(-90 110.1 56.6)">1</text>
<text x="102.5" y="66.2" transform="rotate(-90 102.5 66.2)">1</text>
<text x="138.1" y="87.7" transform="rotate(-90 138.1 87.7)">2</text>
<text x="206.6" y="85.7" transform="rotate(-90 206.6 85.7)">P$B1</text>
<text x="209.2" y="85.7" transform="rotate(-90 209.2 85.7)">P$B3</text>
<text x="211.7" y="85.7" transform="rotate(-90 211.7 85.7)">P$B5</text>
<text x="214.3" y="85.7" transform="rotate(-90 214.3 85.7)">P$B7</text>
<text x="216.8" y="85.7" transform="rotate(-90 216.8 85.7)">P$A8</text>
<text x="219.3" y="85.7" transform="rotate(-90 219.3 85.7)">P$B9</text>
<text x="221.9" y="85.7" transform="rotate(-90 221.9 85.7)">P$A10</text>
<text x="224.4" y="85.7" transform="rotate(-90 224.4 85.7)">P$B11</text>
<text x="227" y="85.7" transform="rotate(-90 227 85.7)">P$A12</text>
<text x="229.5" y="85.7" transform="rotate(-90 229.5 85.7)">P$B13</text>
<text x="232" y="85.7" transform="rotate(-90 232 85.7)">P$A14</text>
<text x="234.6" y="85.7" transform="rotate(-90 234.6 85.7)">P$B15</text>
<text x="237.1" y="85.7" transform="rotate(-90 237.1 85.7)">P$A16</text>
<text x="239.7" y="85.7" transform="rotate(-90 239.7 85.7)">P$B17</text>
<text x="242.2" y="85.7" transform="rotate(-90 242.2 85.7)">P$A18</text>
<text x="244.7" y="85.7" transform="rotate(-90 244.7 85.7)">P$B19</text>
<text x="247.3" y="85.7" transform="rotate(-90 247.3 85.7)">P$A20</text>
<text x="249.8" y="85.7" transform="rotate(-90 249.8 85.7)">P$A22</text>
<text x="138.1" y="92.2" transform="rotate(-90 138.1 92.2)">1</text>
<text x="207.8" y="94.9" transform="rotate(-90 207.8 94.9)">VDD</text>
<text x="210.3" y="95" transform="rotate(-90 210.3 95)">DCC</text>
<text x="215.4" y="94.7" transform="rotate(-90 215.4 94.7)">VSS</text>
<text x="233.2" y="96" transform="rotate(-90 233.2 96)">P1.15</text>
<text x="235.7" y="96" transform="rotate(-90 235.7 96)">P1.14</text>
<text x="238.2" y="96" transform="rotate(-90 238.2 96)">P1.13</text>
<text x="240.8" y="96" transform="rotate(-90 240.8 96)">P1.12</text>
<text x="245.9" y="95.8" transform="rotate(-90 245.9 95.8)">P1.11</text>
<text x="248.4" y="96" transform="rotate(-90 248.4 96)">P1.10</text>
<text x="250.9" y="94.9" transform="rotate(-90 250.9 94.9)">VDD</text>
<text x="313.3" y="94.7" transform="rotate(-90 313.3 94.7)">1</text>
<text x="313.3" y="90.3" transform="rotate(-90 313.3 90.3)">3</text>
<text x="316.6" y="90.3">4</text>
<text x="316.6" y="92.8">2</text>
<text x="186.6" y="100.4">P$C1</text>
<text x="196.6" y="101.5">DEC1</text>
<text x="212.8" y="96.1" transform="rotate(-90 212.8 96.1)">DEC4</text>
<text x="217.9" y="101.3" transform="rotate(-90 217.9 101.3)">P0.31/AIN7</text>
<text x="220.5" y="101.3" transform="rotate(-90 220.5 101.3)">P0.30/AIN6</text>
<text x="223" y="101.3" transform="rotate(-90 223 101.3)">P0.29/AIN5</text>
<text x="225.5" y="101.3" transform="rotate(-90 225.5 101.3)">P0.28/AIN4</text>
<text x="228.1" y="101.3" transform="rotate(-90 228.1 101.3)">P0.02/AIN0</text>
<text x="230.6" y="101.3" transform="rotate(-90 230.6 101.3)">P0.03/AIN1</text>
<text x="243.3" y="96.1" transform="rotate(-90 243.3 96.1)">DEC2</text>
<text x="256.4" y="101.5">XC1</text>
<text x="256.4" y="99">XC2</text>
<text x="265.2" y="100.4">P$B24</text>
<text x="265.2" y="97.9">P$A23</text>
<text x="186.6" y="103">P$D2</text>
<text x="186.9" y="105.5">P$F2</text>
<text x="196.6" y="104.1">P0.00/XL1</text>
<text x="196.6" y="106.6">P0.01/XL2</text>
<text x="254.8" y="106.6">DEC6</text>
<text x="254.8" y="104.1">DEC3</text>
<text x="265.2" y="105.5">P$E24</text>
<text x="265.2" y="103">P$D23</text>
<text x="76.5" y="113.1">1</text>
<text x="92.5" y="113.1">2</text>
<text x="186.5" y="108">P$G1</text>
<text x="186.6" y="110.6">P$H2</text>
<text x="187.1" y="113.1">P$J1</text>
<text x="196.6" y="109.1">P0.26</text>
<text x="196.6" y="111.7">P0.27</text>
<text x="252.4" y="109.1">VSS_PA</text>
<text x="256.3" y="111.7">ANT</text>
<text x="265.2" y="110.6">P$H23</text>
<text x="265.2" y="108">P$F23</text>
<text x="265.2" y="113.1">P$J24</text>
<text x="366" y="110.6">1</text>
<text x="366" y="113.1">2</text>
<text x="371.9" y="111.7">FEED</text>
<text x="186.8" y="115.7">P$K2</text>
<text x="187" y="118.2">P$L1</text>
<text x="196.6" y="114.2">P0.04/AIN2</text>
<text x="196.6" y="116.8">P0.05/AIN3</text>
<text x="196.6" y="119.3">P0.06</text>
<text x="248.8" y="116.8">P0.09/NFC1</text>
<text x="248.8" y="114.2">P0.10/NFC2</text>
<text x="254.8" y="119.3">DEC5</text>
<text x="265.2" y="118.2">P$N24</text>
<text x="265.2" y="115.7">P$L24</text>
<text x="371.9" y="114.2">NC</text>
<text x="186.4" y="120.7">P$M2</text>
<text x="186.6" y="123.3">P$N1</text>
<text x="186.8" y="125.8">P$P2</text>
<text x="196.6" y="121.8">P0.07</text>
<text x="196.6" y="124.4">P0.08</text>
<text x="255" y="124.4">P1.06</text>
<text x="255" y="121.8">P1.07</text>
<text x="265.2" y="125.8">P$T23</text>
<text x="265.2" y="123.3">P$R24</text>
<text x="265.2" y="120.7">P$P23</text>
<text x="59.8" y="130.9">A1</text>
<text x="90" y="130.9">C3</text>
<text x="186.6" y="128.3">P$R1</text>
<text x="186.9" y="130.9">P$T2</text>
<text x="196.6" y="126.9">P1.08</text>
<text x="196.6" y="129.5">P1.09</text>
<text x="255" y="129.5">P1.04</text>
<text x="255" y="126.9">P1.05</text>
<text x="265.2" y="130.9">P$V23</text>
<text x="265.2" y="128.3">P$U24</text>
<text x="59.8" y="133.4">A2</text>
<text x="59.8" y="136">A3</text>
<text x="67.1" y="132">EN</text>
<text x="67.1" y="134.5">VIN_1</text>
<text x="67.1" y="137.1">VIN_2</text>
<text x="76.7" y="132">PGND_2</text>
<text x="78.2" y="137.1">SW2_1</text>
<text x="81.1" y="134.5">SCL</text>
<text x="90" y="133.4">D1</text>
<text x="90" y="136">D2</text>
<text x="104.4" y="133.4">2</text>
<text x="117.9" y="133.4">1</text>
<text x="186" y="136">P$W1</text>
<text x="186.6" y="133.4">P$U1</text>
<text x="196.6" y="137.1">VDD</text>
<text x="196.6" y="132">P0.11</text>
<text x="196.6" y="134.5">P0.12</text>
<text x="255" y="137.1">P1.01</text>
<text x="255" y="134.5">P1.02</text>
<text x="255" y="132">P1.03</text>
<text x="265.2" y="136">P$Y23</text>
<text x="265.2" y="133.4">P$W24</text>
<text x="59.8" y="138.5">B1</text>
<text x="59.8" y="141">B2</text>
<text x="59.8" y="143.6">B3</text>
<text x="67.1" y="139.6">VSEL</text>
<text x="67.1" y="142.2">SW1_1</text>
<text x="78.2" y="139.6">SW2_2</text>
<text x="80.9" y="142.2">SDA</text>
<text x="90" y="138.5">D3</text>
<text x="90" y="141">E1</text>
<text x="90" y="143.6">E2</text>
<text x="104.4" y="141">2</text>
<text x="117.9" y="141">1</text>
<text x="185.2" y="143.6">P$AC5</text>
<text x="185.3" y="141">P$AB2</text>
<text x="186.8" y="138.5">P$Y2</text>
<text x="196.6" y="139.6">VDDH</text>
<text x="196.6" y="142.2">DCCH</text>
<text x="251.3" y="142.2">SWDCLK</text>
<text x="253.2" y="139.6">SWDIO</text>
<text x="265.2" y="141">P$AA24</text>
<text x="265.2" y="138.5">P$AC24</text>
<text x="265.2" y="143.6">P$AD23</text>
<text x="59.7" y="146.1">C1</text>
<text x="59.7" y="148.7">C2</text>
<text x="67.1" y="144.7">SW1_2</text>
<text x="67.1" y="147.2">AGND</text>
<text x="67.1" y="149.8">PGND_1</text>
<text x="77" y="144.7">VOUT_1</text>
<text x="77" y="147.2">VOUT_2</text>
<text x="90" y="146.1">E3</text>
<text x="196.6" y="144.7">DEC3V3</text>
<text x="256" y="144.7">VDD</text>
<text x="207.8" y="154.3" transform="rotate(-90 207.8 154.3)">VBUS</text>
<text x="210.3" y="154.3" transform="rotate(-90 210.3 154.3)">D-</text>
<text x="212.8" y="154.3" transform="rotate(-90 212.8 154.3)">D+</text>
<text x="215.4" y="154.3" transform="rotate(-90 215.4 154.3)">P0.13</text>
<text x="217.9" y="154.3" transform="rotate(-90 217.9 154.3)">P0.14</text>
<text x="220.5" y="154.3" transform="rotate(-90 220.5 154.3)">P0.15</text>
<text x="223" y="154.3" transform="rotate(-90 223 154.3)">P0.16</text>
<text x="225.5" y="154.3" transform="rotate(-90 225.5 154.3)">P0.17</text>
<text x="228.1" y="154.3" transform="rotate(-90 228.1 154.3)">P0.18/RESET</text>
<text x="230.6" y="154.3" transform="rotate(-90 230.6 154.3)">VDD</text>
<text x="233.2" y="154.3" transform="rotate(-90 233.2 154.3)">P0.19</text>
<text x="235.7" y="154.3" transform="rotate(-90 235.7 154.3)">P0.20</text>
<text x="238.2" y="154.3" transform="rotate(-90 238.2 154.3)">P0.21</text>
<text x="240.8" y="154.3" transform="rotate(-90 240.8 154.3)">P0.22</text>
<text x="243.3" y="154.3" transform="rotate(-90 243.3 154.3)">P0.23</text>
<text x="245.9" y="154.3" transform="rotate(-90 245.9 154.3)">P0.24</text>
<text x="248.4" y="154.3" transform="rotate(-90 248.4 154.3)">P0.25</text>
<text x="250.9" y="154.9">VSS_PAD</text>
<text x="250.9" y="154.3" transform="rotate(-90 250.9 154.3)">P1.00</text>
<text x="206.6" y="165.7" transform="rotate(-90 206.6 165.7)">P$AD2</text>
<text x="209.2" y="165.7" transform="rotate(-90 209.2 165.7)">P$AD4</text>
<text x="211.7" y="165.7" transform="rotate(-90 211.7 165.7)">P$AD6</text>
<text x="214.3" y="165.7" transform="rotate(-90 214.3 165.7)">P$AD8</text>
<text x="216.8" y="165.7" transform="rotate(-90 216.8 165.7)">P$AC9</text>
<text x="219.3" y="166.9" transform="rotate(-90 219.3 166.9)">P$AD10</text>
<text x="221.9" y="166.8" transform="rotate(-90 221.9 166.8)">P$AC11</text>
<text x="224.4" y="166.9" transform="rotate(-90 224.4 166.9)">P$AD12</text>
<text x="227" y="166.9" transform="rotate(-90 227 166.9)">P$AC13</text>
<text x="229.5" y="166.9" transform="rotate(-90 229.5 166.9)">P$AD14</text>
<text x="232" y="166.9" transform="rotate(-90 232 166.9)">P$AC15</text>
<text x="234.6" y="166.9" transform="rotate(-90 234.6 166.9)">P$AD16</text>
<text x="237.1" y="166.9" transform="rotate(-90 237.1 166.9)">P$AC17</text>
<text x="239.7" y="166.9" transform="rotate(-90 239.7 166.9)">P$AD18</text>
<text x="242.2" y="166.9" transform="rotate(-90 242.2 166.9)">P$AC19</text>
<text x="244.7" y="166.9" transform="rotate(-90 244.7 166.9)">P$AD20</text>
<text x="247.3" y="166.9" transform="rotate(-90 247.3 166.9)">P$AC21</text>
<text x="249.8" y="166.9" transform="rotate(-90 249.8 166.9)">P$AD22</text>
<text x="56.2" y="176.6">1</text>
<text x="69.6" y="176.6">2</text>
<text x="56.2" y="184.2">1</text>
<text x="69.6" y="184.2">2</text>
<text x="333" y="184.2">1</text>
<text x="338.9" y="185.3">1</text>
<text x="343.2" y="185.3">2</text>
<text x="349" y="184.2">2</text>
<text x="333" y="186.8">3</text>
<text x="333" y="189.3">5</text>
<text x="338.9" y="187.9">3</text>
<text x="338.9" y="190.4">5</text>
<text x="343.2" y="187.9">4</text>
<text x="343.2" y="190.4">6</text>
<text x="349" y="186.8">4</text>
<text x="349" y="189.3">6</text>
<text x="82.2" y="233" transform="rotate(-90 82.2 233)">6</text>
<text x="84.7" y="233" transform="rotate(-90 84.7 233)">5</text>
<text x="66.3" y="240.1">7</text>
<text x="66.3" y="242.6">8</text>
<text x="66.3" y="245.2">9</text>
<text x="72.2" y="241.2">VDD</text>
<text x="72.2" y="243.7">GNDIO</text>
<text x="83.3" y="242.3" transform="rotate(-90 83.3 242.3)">INT2</text>
<text x="85.9" y="242.3" transform="rotate(-90 85.9 242.3)">INT1</text>
<text x="88.7" y="243.7">VDDIO</text>
<text x="89.7" y="241.2">ASDA</text>
<text x="100.1" y="245.2">2</text>
<text x="100.1" y="242.6">3</text>
<text x="100.1" y="240.1">4</text>
<text x="65.1" y="247.7">10</text>
<text x="72.2" y="246.3">GND</text>
<text x="72.2" y="248.8">CSB</text>
<text x="83.3" y="250.8" transform="rotate(-90 83.3 250.8)">ASCL</text>
<text x="85.9" y="250.8" transform="rotate(-90 85.9 250.8)">SCX</text>
<text x="90.8" y="248.8">SDO</text>
<text x="91.1" y="246.3">SDX</text>
<text x="100.1" y="247.7">1</text>
<text x="112" y="247.7">2</text>
<text x="125.5" y="247.7">1</text>
<text x="82.2" y="257.7" transform="rotate(-90 82.2 257.7)">11</text>
<text x="84.7" y="257.8" transform="rotate(-90 84.7 257.8)">12</text>
</g>
<g font-size="1.8" fill="#808080">
<text x="52.7" y="45.5">PMIC_INT</text>
<text x="99.1" y="45.5">SDA/2.7A</text>
<text x="31.6" y="48.1">VBUS/2.8B</text>
<text x="50.8" y="50.6">SCL/2.7A</text>
<text x="53.4" y="53.2">VREG</text>
<text x="114.3" y="48.1">VBAT/2.9A</text>
<text x="174.6" y="69" transform="rotate(-90 174.6 69)">3V3/2.8A</text>
<text x="266.7" y="70.9">3V3/2.8A</text>
<text x="217.8" y="76.6" transform="rotate(-90 217.8 76.6)">P0.31</text>
<text x="220.3" y="76.6" transform="rotate(-90 220.3 76.6)">P0.30</text>
<text x="222.9" y="76.6" transform="rotate(-90 222.9 76.6)">P0.29</text>
<text x="225.4" y="76.6" transform="rotate(-90 225.4 76.6)">P0.28</text>
<text x="227.9" y="76.6" transform="rotate(-90 227.9 76.6)">SCK/2.6B</text>
<text x="230.5" y="76.6" transform="rotate(-90 230.5 76.6)">MOSI/2.6B</text>
<text x="233" y="76.6" transform="rotate(-90 233 76.6)">P1.15</text>
<text x="235.6" y="76.6" transform="rotate(-90 235.6 76.6)">P1.14</text>
<text x="238.1" y="76.6" transform="rotate(-90 238.1 76.6)">P1.13</text>
<text x="240.6" y="76.6" transform="rotate(-90 240.6 76.6)">P1.12</text>
<text x="245.7" y="76.6" transform="rotate(-90 245.7 76.6)">P1.11</text>
<text x="248.3" y="76.6" transform="rotate(-90 248.3 76.6)">P1.10</text>
<text x="178.2" y="109">P0.26</text>
<text x="178.2" y="111.6">P0.27</text>
<text x="65.4" y="114.1">LX1</text>
<text x="101.6" y="114.1">LX2</text>
<text x="171.6" y="116.6">EPD_CS/2.6B</text>
<text x="175.1" y="119.2">SDA/2.7A</text>
<text x="178.2" y="114.1">P0.04</text>
<text x="274.3" y="116.6">P0.09</text>
<text x="274.3" y="114.1">ALERT/2.8A</text>
<text x="174.8" y="124.3">IMU_INT1</text>
<text x="175.2" y="121.7">SCL/2.7A</text>
<text x="274.3" y="124.3">P1.06</text>
<text x="274.3" y="121.7">P1.07</text>
<text x="33.1" y="131.9">VREG</text>
<text x="174.6" y="131.9">PMIC_INT</text>
<text x="174.8" y="126.8">IMU_INT2</text>
<text x="178.2" y="129.3">P1.09</text>
<text x="274.3" y="131.9">P1.03</text>
<text x="274.3" y="129.3">P1.04</text>
<text x="274.3" y="126.8">P1.05</text>
<text x="99.1" y="137">LX2</text>
<text x="110.5" y="133.8">0</text>
<text x="127" y="134.4">SCL/2.7A</text>
<text x="150.1" y="137">3V3/2.8A</text>
<text x="168.7" y="134.4">HAPTIC_EN/2.8A</text>
<text x="274.3" y="137">P1.01/2.7A</text>
<text x="274.3" y="134.4">P1.02/2.8A</text>
<text x="47.6" y="142">LX1</text>
<text x="110.5" y="141.4">0</text>
<text x="127" y="142">SDA/2.7A</text>
<text x="274.3" y="142">SWDCLK</text>
<text x="274.3" y="139.5">SWDIO</text>
<text x="106.7" y="147.1">3V3/2.8A</text>
<text x="294.6" y="144.6">3V3/2.8A</text>
<text x="45.7" y="159.8">3V3/2.8A</text>
<text x="45.7" y="167.4">VREG</text>
<text x="184" y="167.4">VBUS/2.8B</text>
<text x="233" y="172.7" transform="rotate(-90 233 172.7)">P0.19</text>
<text x="235.6" y="172.7" transform="rotate(-90 235.6 172.7)">P0.20</text>
<text x="238.1" y="172.7" transform="rotate(-90 238.1 172.7)">P0.21</text>
<text x="240.6" y="172.7" transform="rotate(-90 240.6 172.7)">P0.22</text>
<text x="243.2" y="172.7" transform="rotate(-90 243.2 172.7)">P0.23</text>
<text x="245.7" y="172.7" transform="rotate(-90 245.7 172.7)">P0.24</text>
<text x="248.3" y="172.7" transform="rotate(-90 248.3 172.7)">P0.25</text>
<text x="250.8" y="172.4" transform="rotate(-90 250.8 172.4)">SWO</text>
<text x="38.4" y="177.6">3V3/2.8A</text>
<text x="78.7" y="177.6">SCL/2.7A</text>
<text x="210.2" y="174.1" transform="rotate(-90 210.2 174.1)">D-/2.8B</text>
<text x="212.7" y="174.5" transform="rotate(-90 212.7 174.5)">D+/2.8B</text>
<text x="215.2" y="176.9" transform="rotate(-90 215.2 176.9)">P0.13/2.8A</text>
<text x="217.8" y="176.9" transform="rotate(-90 217.8 176.9)">P0.14/2.8A</text>
<text x="220.3" y="179.5" transform="rotate(-90 220.3 179.5)">EPD_DC/2.6B</text>
<text x="227.9" y="174" transform="rotate(-90 227.9 174)">RESET</text>
<text x="78.7" y="185.2">SDA/2.7A</text>
<text x="222.9" y="180.4" transform="rotate(-90 222.9 180.4)">EPD_RST/2.6B</text>
<text x="225.4" y="181.7" transform="rotate(-90 225.4 181.7)">EPD_BUSY/2.6B</text>
<text x="320.3" y="185.2">3V3/2.8A</text>
<text x="355.6" y="185.2">SWDIO</text>
<text x="200.9" y="187.7">3V3/2.8A</text>
<text x="355.6" y="190.3">RESET</text>
<text x="355.6" y="187.7">SWDCLK</text>
<text x="83.2" y="223.9" transform="rotate(-90 83.2 223.9)">IMU_INT2</text>
<text x="85.7" y="223.9" transform="rotate(-90 85.7 223.9)">IMU_INT1</text>
<text x="33.3" y="241.1">3V3/2.8A</text>
<text x="106.7" y="243.6">3V3/2.8A</text>
<text x="106.7" y="246.2">SDA/2.7A</text>
<text x="123.2" y="248.1">0</text>
<text x="85.7" y="269.7" transform="rotate(-90 85.7 269.7)">SCL/2.7A</text>
</g>
</svg>
